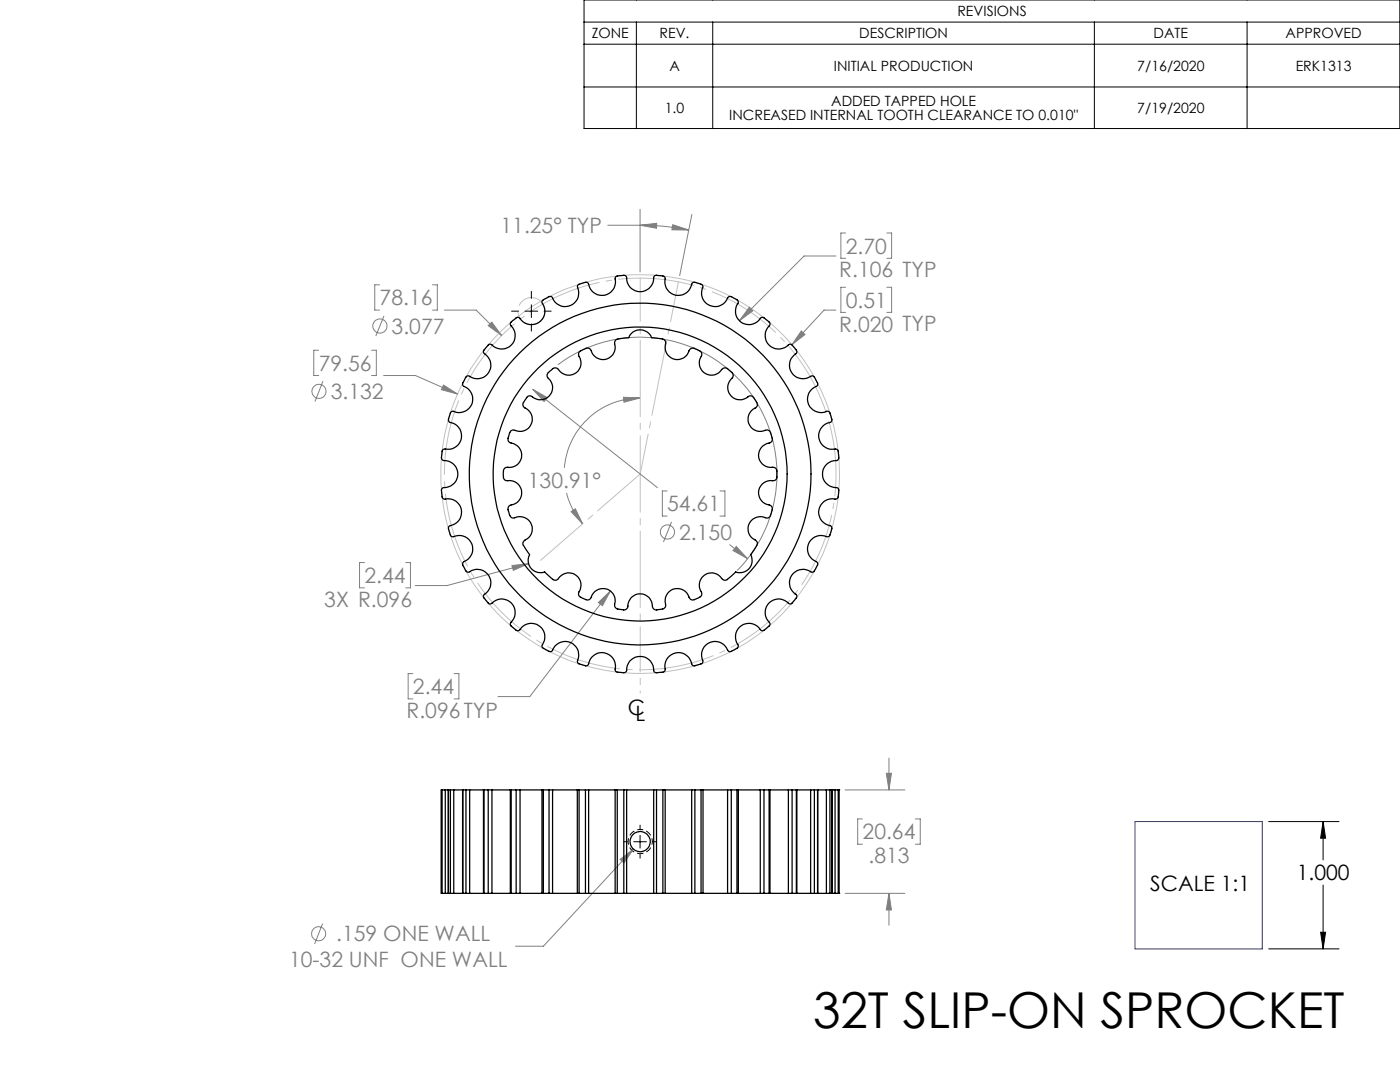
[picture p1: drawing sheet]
<svg xmlns="http://www.w3.org/2000/svg" width="279mm" height="216mm" viewBox="0 0 279 216" stroke-linecap="round" stroke-linejoin="round" font-family="sans-serif">
<g fill="none" stroke="#808080" stroke-width=".2">
<path d="M75.7 56.8h-.9v5.1h.9M86.3 56.8h1v5.1h-1M121.3 44.9h6.4M127.7 41.8v12.5M127.7 44.9l3.4-.3-.1 .9zM127.7 44.9a47.4 47.4 0 0 1 9.7 1M134.3 44.8l3.1 1.1h-3.3zM138.1 42.8l-2.5 12.2M166.8 51.1h-6.3l-12.9 12.9M168.8 46.5h-1v5h1M168.8 57.3h-1v5h1M177 46.5h.9v5h-.9"/>
<path d="M177 57.3h.9v5h-.9M63.6 69.9h-1v5h1M64.5 76.1l-1.6 4M74.2 69.9h.9v5h-.9M76.6 74.9h6.3l8.4 3.7M76.6 63l-1.6 4.1M88.5 76.8l2.8 1.8-3.2-.8zM88.7 61.9h6.3l5.1 5.1M97.4 65l.7-.7 2 2.7zM106.3 77.7l2.9 1.6-.6 .8zM106.3 77.7l24.9 19.6M111.3 72.8a27.3 27.3 0 0 1 37 3.9 27.3 27.3 0 0 1-1.2 37.1"/>
<path d="M124.4 79.3l3.3 .1-3.2 .9zM127.7 79.4a15.2 15.2 0 0 0-15.1 13.9M149.5 61.3l.7 .7-2.6 2zM159.9 66l.8 .7-2.7 2.1zM166.8 61.9h-2.3l-6.5 6.9M113.1 98.4a14.7 14.7 0 0 0 3.2 6.1M133.1 98h-.9v5h.9M143.7 98h1v5h-1M72.7 112.3h-.9v5h.9M81 112.3h.9v5h-.9M102.2 112.9l3.3-.4-3.1 1.3zM105.5 112.5l-16.3 4.3h-6.3"/>
<path d="M114 102.1l.8-.6 1.5 3zM121.8 117.9l-16.1 21.1h-6.3M134 104.1l-1.6 4.1M145.6 108.7l3.6 2.8M146.9 109l2.3 2.5-2.9-1.6zM82.4 134.4h-.9v5.1h.9M90.6 134.4h1v5.1h-1M119.4 120.2l2.4-2.3-1.6 3zM168.7 157.6h11.9M176.9 154.3h1l-.5 3.3zM177.4 151.3v6.3M123.8 171.5l2.6-2.1-1.9 2.8z"/>
<path d="M126.4 169.4l-18 19.4h-5.5M168.7 178.3h11.9M172.1 163.4h-.9v5.1h.9M177.4 178.3l.5 3.3h-1zM177.4 178.3v6.3M182.7 163.4h1v5.1h-1M64.4 184.3l-1.6 4"/>
<circle cx="63.6" cy="78.1" r="1.41"/>
<circle cx="75.8" cy="65.1" r="1.41"/>
<circle cx="133.2" cy="106.2" r="1.41"/>
<circle cx="63.6" cy="186.3" r="1.41"/>
</g>
<g fill="none" stroke="#000" stroke-width=".2">
<path d="M116.6 0h162.8v25.6h-162.8zM116.6 4.4h162.8M116.6 8.8h162.8M116.6 17.4h162.8M127 4.4v21.2M142.2 4.4v21.2M218.4 4.4v21.2M248.9 4.4v21.2M106 58.1v1.4M102.1 62.1h1.4M104.8 62.1h2.5M106 60.8v2.6"/>
<path d="M106 64.6v1.5M108.6 62.1h1.4M124.5 168h.7M126.5 168h2.5M127.7 164.6v.8M127.7 166.7v2.5M127.7 170.5v.7M130.3 168h.8M253.2 163.9h14M264.1 163.9l.4 3.4h-.9zM264.1 163.9v7.7M264.1 176.6v12.7"/>
<path d="M253.2 189.3h14M263.6 186h.9l-.4 3.3z"/>
</g>
<path d="M108.6 61.3a2.7 2.7 0 0 0-4.5-1.1 2.7 2.7 0 0 0 1.2 4.5 2.7 2.7 0 0 0 3.4-3.2l-.1-.2" fill="none" stroke="#c0c0c0" stroke-width=".2" stroke-dasharray="15.2 1.3 1.3 1.3" stroke-dashoffset="8.7" stroke-linecap="butt"/>
<path d="M165.1 83.1a39.1 39.1 0 0 0-65.4-15.7 39.1 39.1 0 0 0 18 64.9 39.1 39.1 0 0 0 48-47.2l-.6-2" fill="none" stroke="#c0c0c0" stroke-width=".2" stroke-dasharray="15.2 1.3 1.3 1.3" stroke-dashoffset="-.8" stroke-linecap="butt"/>
<circle cx="127.8" cy="94.6" r="39.8" fill="none" stroke="#c0c0c0" stroke-width=".2"/>
<path d="M127.8 165.5a2.41 2.41 0 0 0-2.2 3.6 2.41 2.41 0 0 0 4.2 .2 2.41 2.41 0 0 0-1.8-3.8h-.2" fill="none" stroke="#000" stroke-width=".2" stroke-dasharray="1.3 .6" stroke-dashoffset=".7" stroke-linecap="butt"/>
<path d="M127.8 55.5v78.1" fill="none" stroke="#c0c0c0" stroke-width=".2" stroke-dasharray="15.2 1.3 1.3 1.3" stroke-dashoffset="6.6"/>
<path d="M135.4 56.2l-7.6 38.4" fill="none" stroke="#c0c0c0" stroke-width=".2" stroke-dasharray="15.2 1.3 1.3 1.3" stroke-dashoffset="7.1"/>
<path d="M127.8 94.6l-19.9 17.2" fill="none" stroke="#c0c0c0" stroke-width=".2" stroke-dasharray="15.2 1.3 1.3 1.3" stroke-dashoffset="4"/>
<path d="M127.8 133.6v4.7" fill="none" stroke="#c0c0c0" stroke-width=".2" stroke-dasharray="15.2 1.3 1.3 1.3" stroke-dashoffset="14.8"/>
<path d="M226.5 163.9h25.4v25.4h-25.4z" fill="none" stroke="#00f" stroke-width=".2"/>
<path d="M264.1 163.9l.4 3.4h-.9zM263.6 186h.9l-.4 3.3z" fill="#000"/>
<g fill="#808080">
<path d="M134.3 44.8l3.1 1.1h-3.3zM127.7 44.9l3.4-.3-.1 .9zM97.4 65l2.7 2-2-2.7zM124.4 79.3l3.3 .1-3.2 .9zM114 102.1l.8-.6 1.5 3zM88.5 76.8l-.4 1 3.2 .8z"/>
<path d="M149.5 61.3l-1.9 2.7 2.6-2zM106.3 77.7l2.3 2.4 .6-.8zM146.9 109l-.6 .9 2.9 1.6zM159.9 66l-1.9 2.8 2.7-2.1zM102.2 112.9l.2 .9 3.1-1.3zM119.4 120.2l.8 .7 1.6-3zM176.9 154.3h1l-.5 3.3zM177.4 178.3l.5 3.3h-1zM123.8 171.5l.7 .7 1.9-2.8z"/>
</g>
<g fill="none" stroke="#000" stroke-width=".25">
<path d="M102 64.2l.8-.6a.63 .63 0 0 1 1-.1 2.71 2.71 0 0 0 3.8 .8 2.71 2.71 0 0 0 .6-3.9 1.45 1.45 0 0 1 1.1-1.1 .6 .6 0 0 1 1 .2 2.73 2.73 0 0 0 3.6 1.4 2.73 2.73 0 0 0 1.3-3.7 2.03 2.03 0 0 1 1.7-.9l.4 .1a2.76 2.76 0 0 0 2.9 2.5 2.76 2.76 0 0 0 2.6-2.7v-.6a.95 .95 0 0 1 1.2-.6 .69 .69 0 0 1 1.1 .5 2.74 2.74 0 0 0 2.9 2.7 2.74 2.74 0 0 0 2.5-3.1 1.47 1.47 0 0 1 1.5-.1 .63 .63 0 0 1 .8 .7 2.72 2.72 0 0 0 2.2 3.2 2.72 2.72 0 0 0 3.1-2.3 .86 .86 0 0 1 1.2-.1l.3 .1a.57 .57 0 0 1 .6 .8 2.73 2.73 0 0 0 1.6 3.6 2.73 2.73 0 0 0 3.5-1.7 .86 .86 0 0 1 1.2 .2l.3 .2a.62 .62 0 0 1 .4 .9 2.71 2.71 0 0 0 .9 3.8 2.71 2.71 0 0 0 3.8-1 .89 .89 0 0 1 1.1 .5l.2 .1a.62 .62 0 0 1 .3 1 2.72 2.72 0 0 0 .1 4 2.72 2.72 0 0 0 3.9-.3 1.29 1.29 0 0 1 1.2 .9l.2 .3a.48 .48 0 0 1-.1 .7 2.73 2.73 0 0 0-.7 3.9 2.73 2.73 0 0 0 3.9 .5 1.23 1.23 0 0 1 1 1.1 .58 .58 0 0 1-.1 1 2.72 2.72 0 0 0-1.5 3.7 2.72 2.72 0 0 0 3.7 1.3 .74 .74 0 0 1 .7 .8l.1 .6a.54 .54 0 0 1-.3 .8 2.72 2.72 0 0 0-2.1 3.3 2.72 2.72 0 0 0 3.4 2 .88 .88 0 0 1 .5 1.1v.3a.63 .63 0 0 1-.5 .9 2.74 2.74 0 0 0-2.7 2.9 2.74 2.74 0 0 0 3 2.6l.2 .2-.1 1a.69 .69 0 0 1-.6 1 2.72 2.72 0 0 0-3.3 2.2 2.72 2.72 0 0 0 2.4 3.2 1.21 1.21 0 0 1-.1 1.4 .59 .59 0 0 1-.8 .7 2.73 2.73 0 0 0-3.6 1.5 2.73 2.73 0 0 0 1.8 3.6 .86 .86 0 0 1-.3 1.1l-.1 .3a.62 .62 0 0 1-.9 .5 2.71 2.71 0 0 0-3.9 .8 2.71 2.71 0 0 0 1.1 3.8 1.09 1.09 0 0 1-.6 1.2l-.2 .3a.51 .51 0 0 1-.9 .2 2.74 2.74 0 0 0-3.9 .1 2.74 2.74 0 0 0 .3 3.9 2.39 2.39 0 0 1-1.2 1.4 .49 .49 0 0 1-.8-.2 2.74 2.74 0 0 0-3.9-.6 2.74 2.74 0 0 0-.4 3.9 2.24 2.24 0 0 1-1.5 1.1 .54 .54 0 0 1-.7-.3 2.7 2.7 0 0 0-3.6-1.5 2.7 2.7 0 0 0-1.3 3.8 1.33 1.33 0 0 1-1.3 .8 .6 .6 0 0 1-1-.4 2.72 2.72 0 0 0-3.3-2.1 2.72 2.72 0 0 0-1.9 3.4 1.2 1.2 0 0 1-1.5 .5 .59 .59 0 0 1-.8-.5 2.72 2.72 0 0 0-2.9-2.7 2.72 2.72 0 0 0-2.6 2.9 .88 .88 0 0 1-1.1 .3h-.4a.6 .6 0 0 1-.7-.7 2.72 2.72 0 0 0-2.3-3.3 2.72 2.72 0 0 0-3.1 2.4 1.03 1.03 0 0 1-1.3 0 .66 .66 0 0 1-.8-.8 2.75 2.75 0 0 0-1.7-3.7 2.75 2.75 0 0 0-3.5 1.9h-.3l-.9-.4a.69 .69 0 0 1-.6-1 2.73 2.73 0 0 0-.9-3.8 2.73 2.73 0 0 0-3.8 1 .89 .89 0 0 1-1.1-.5l-.2-.2a.59 .59 0 0 1-.3-.9 2.72 2.72 0 0 0-.1-4 2.72 2.72 0 0 0-3.9 .3 .9 .9 0 0 1-1-.7l-.2-.2a.58 .58 0 0 1-.1-1 2.73 2.73 0 0 0 .7-3.9 2.73 2.73 0 0 0-3.9-.5 1.24 1.24 0 0 1-1-1.1 .62 .62 0 0 1 .1-1.1 2.74 2.74 0 0 0 1.4-3.7 2.74 2.74 0 0 0-3.7-1.2 1.97 1.97 0 0 1-.8-1.6 .51 .51 0 0 1 .4-.6 2.72 2.72 0 0 0 2.2-3.3 2.72 2.72 0 0 0-3.4-2 1.04 1.04 0 0 1-.5-1.3l-.1-.3a.55 .55 0 0 1 .5-.7 2.72 2.72 0 0 0 2.8-2.8 2.72 2.72 0 0 0-3-2.6 1.1 1.1 0 0 1-.2-1.4 .67 .67 0 0 1 .7-.9 2.72 2.72 0 0 0 3.2-2.2 2.72 2.72 0 0 0-2.4-3.2 .97 .97 0 0 1 0-1.2l.1-.3a.61 .61 0 0 1 .8-.6 2.74 2.74 0 0 0 3.6-1.6 2.74 2.74 0 0 0-1.8-3.6 2.06 2.06 0 0 1 .6-1.7 .48 .48 0 0 1 .7-.1 2.75 2.75 0 0 0 3.9-.9 2.75 2.75 0 0 0-1.1-3.8 2.14 2.14 0 0 1 .9-1.5 .51 .51 0 0 1 .8-.1 2.72 2.72 0 0 0 3.9 0 2.72 2.72 0 0 0-.2-4l-.1-.3zM109.4 74.3l.5-.4a.93 .93 0 0 1 1.5-.2 2.49 2.49 0 0 0 3.6 .7 2.49 2.49 0 0 0 .5-3.6 1.49 1.49 0 0 1 1.3-1.2 .92 .92 0 0 1 1.3 .8 2.46 2.46 0 0 0 3.2 1.2 2.46 2.46 0 0 0 1.4-3.1 .94 .94 0 0 1 1.1-.9l1.7-.2a2.44 2.44 0 0 1 2.3-1.6 2.44 2.44 0 0 1 2.2 1.6l1.1 .1a1.8 1.8 0 0 1 1.7 .7 3.5 3.5 0 0 0 .7 2.9 2.54 2.54 0 0 0 4.2-1.4 1.41 1.41 0 0 1 1.8 .3 .87 .87 0 0 1 .6 .7 .87 .87 0 0 1-.4 .8 2.45 2.45 0 0 0 1.3 3.1 2.45 2.45 0 0 0 3.1-1 1.09 1.09 0 0 1 1.6 .4 .97 .97 0 0 1 .6 .9 .97 .97 0 0 1-.5 .9 2.48 2.48 0 0 0 .3 3.4 2.48 2.48 0 0 0 3.4-.2 1.19 1.19 0 0 1 1.3 .9 .95 .95 0 0 1 .3 1.1 .95 .95 0 0 1-.8 .6 2.49 2.49 0 0 0-.6 3.4 2.49 2.49 0 0 0 3.3 .8 1.47 1.47 0 0 1 1.1 1.5 .74 .74 0 0 1-.6 1.1 2.45 2.45 0 0 0-2.1 2.9 2.45 2.45 0 0 0 2.9 1.9 1.08 1.08 0 0 1 .7 1.5 .93 .93 0 0 1-.2 1.1 .93 .93 0 0 1-1.1 .1 2.49 2.49 0 0 0-2.3 2.5 2.49 2.49 0 0 0 2.4 2.5 1.35 1.35 0 0 1 .1 1.7 .95 .95 0 0 1-.6 .7 .95 .95 0 0 1-1-.1 2.46 2.46 0 0 0-2.9 1.6 2.46 2.46 0 0 0 1.4 3 .78 .78 0 0 1 .1 1.3l-1.1 1.6 .2 .4a2.44 2.44 0 0 1-.6 2.5 2.44 2.44 0 0 1-2.6 .5l-.8 .8a1.85 1.85 0 0 1-1.6 .8 4.1 4.1 0 0 0-2.2-1.4 2.53 2.53 0 0 0-2.4 1.4 2.53 2.53 0 0 0 .3 2.7 1.49 1.49 0 0 1-1.4 1.2 .9 .9 0 0 1-1.4-.9 2.48 2.48 0 0 0-3.2-1 2.48 2.48 0 0 0-1.2 3.2 1.48 1.48 0 0 1-1.7 .8 .77 .77 0 0 1-1-.8 2.49 2.49 0 0 0-2.6-2.4 2.49 2.49 0 0 0-2.4 2.7 1.32 1.32 0 0 1-1.6 .4 .93 .93 0 0 1-.8-1.5 2.5 2.5 0 0 0-2.2-2.6 2.5 2.5 0 0 0-2.8 2 1.46 1.46 0 0 1-1.8-.3 .88 .88 0 0 1-.2-1.5 2.5 2.5 0 0 0-1.3-3.2 2.5 2.5 0 0 0-3.3 1.1 1 1 0 0 1-1.3-.3l-1.2-1.2a2.45 2.45 0 0 1-2.7-.7 2.45 2.45 0 0 1-.3-2.7l-.6-.9a1.96 1.96 0 0 1-.7-1.6l.2-.2a2.53 2.53 0 0 0 1.4-3.5 2.53 2.53 0 0 0-3.6-1.1 1.58 1.58 0 0 1-1-1.6 .81 .81 0 0 1 .6-1 2.49 2.49 0 0 0 2.1-3 2.49 2.49 0 0 0-3.1-1.9 1.51 1.51 0 0 1-.5-1.7 .88 .88 0 0 1 .3-.9 .88 .88 0 0 1 1 0 2.49 2.49 0 0 0 2.3-2.5 2.49 2.49 0 0 0-2.4-2.5 1.35 1.35 0 0 1-.1-1.7 .93 .93 0 0 1 .6-.8 .93 .93 0 0 1 1 .2 2.48 2.48 0 0 0 3-1.7 2.48 2.48 0 0 0-1.6-3.1 1.47 1.47 0 0 1 .4-1.8 .9 .9 0 0 1 1.6 0 2.48 2.48 0 0 0 3.3-.8 2.48 2.48 0 0 0-.6-3.4l-.1-.4zM88.1 157.6h.1M88.1 157.6v20.7M88.2 157.6h.7M88.2 157.6v20.7M88.9 157.6h.6M88.9 157.6v20.7M89.5 157.6h.1M89.5 157.6v20.7M89.5 157.6h.4M89.9 157.6h.7"/>
<path d="M89.9 157.6v20.7M90.6 157.6h1.7M90.6 157.6v20.7M92.3 157.6v20.7M92.3 157.6h.1M92.4 157.6h.6M92.4 157.6v20.7M93 157.6h.7M93 157.6v20.7M93.7 157.6h2.8M93.7 157.6v20.7M96.5 157.6h.1"/>
<path d="M96.5 157.6v20.7M96.6 157.6h.8M96.6 157.6v20.7M97.4 157.6h.8M97.4 157.6v20.7M98.2 157.6h3.6M98.2 157.6v20.7M101.8 157.6h.2M101.8 157.6v20.7M102 157.6h1M102 157.6v20.7M103 157.6h.8"/>
<path d="M103 157.6v20.7M103.8 157.6h4.4M103.8 157.6v20.7M108.2 157.6h.2M108.2 157.6v20.7M108.4 157.6h1.2M108.4 157.6v20.7M109.6 157.6h.7M109.6 157.6v20.7M110.3 157.6h4.9M110.3 157.6v20.7M115.2 157.6h.4"/>
<path d="M115.2 157.6v20.7M115.6 157.6h1.2M115.6 157.6v20.7M116.8 157.6h.7M116.8 157.6v20.7M117.5 157.6h5.3M117.5 157.6v20.7M122.8 157.6h.4M122.8 157.6v20.7M123.2 157.6h1.3M123.2 157.6v20.7M124.5 157.6h.6"/>
<path d="M124.5 157.6v20.7M125.1 157.6h5.4M125.1 157.6v20.7M130.5 157.6h.5M130.5 157.6v20.7M131 157.6h1.3M131 157.6v20.7M132.3 157.6h.5M132.3 157.6v20.7M132.8 157.6h5.2M132.8 157.6v20.7M138 157.6h.7"/>
<path d="M138 157.6v20.7M138.7 157.6h1.2M138.7 157.6v20.7M139.9 157.6h.4M139.9 157.6v20.7M140.3 157.6h4.9M140.3 157.6v20.7M145.2 157.6h.7M145.2 157.6v20.7M145.9 157.6h1.2M145.9 157.6v20.7M147.1 157.6h.3"/>
<path d="M147.1 157.6v20.7M147.4 157.6h4.3M147.4 157.6v20.7M151.7 157.6h.8M151.7 157.6v20.7M152.5 157.6h1M152.5 157.6v20.7M153.5 157.6h.2M153.5 157.6v20.7M153.7 157.6h3.6M153.7 157.6v20.7M157.3 157.6h.8"/>
<path d="M157.3 157.6v20.7M158.1 157.6h.8M158.1 157.6v20.7M158.9 157.6h.1M158.9 157.6v20.7M159 157.6h2.8M159 157.6v20.7M161.8 157.6h.7M161.8 157.6v20.7M162.5 157.6h.7M162.5 157.6v20.7M163.2 157.6h.1"/>
<path d="M163.2 157.6v20.7M163.2 157.6h1.7M164.9 157.6h.7M164.9 157.6v20.7M165.6 157.6h.4M165.6 157.6v20.7M166 157.6h.1M166 157.6h.7M166 157.6v20.7M166.7 157.6h.6M166.7 157.6v20.7M167.3 157.6h.1"/>
<path d="M167.3 157.6v20.7M167.4 157.6h.1M167.4 157.6v20.7M88.1 178.3h.1M88.2 178.3h.7M88.9 178.3h.6M89.5 178.3h.1M89.5 178.3h.4M89.9 178.3h.7M90.6 178.3h1.7M92.3 178.3h.1M92.4 178.3h.6"/>
<path d="M93 178.3h.7M93.7 178.3h2.8M96.5 178.3h.1M96.6 178.3h.8M97.4 178.3h.8M98.2 178.3h3.6M101.8 178.3h.2M102 178.3h1M103 178.3h.8M103.8 178.3h4.4M108.2 178.3h.2M108.4 178.3h1.2"/>
<path d="M109.6 178.3h.7M110.3 178.3h4.9M115.2 178.3h.4M115.6 178.3h1.2M116.8 178.3h.7M117.5 178.3h5.3M122.8 178.3h.4M123.2 178.3h1.3M124.5 178.3h.6M125.1 178.3h5.4M130.5 178.3h.5M131 178.3h1.3"/>
<path d="M132.3 178.3h.5M132.8 178.3h5.2M138 178.3h.7M138.7 178.3h1.2M139.9 178.3h.4M140.3 178.3h4.9M145.2 178.3h.7M145.9 178.3h1.2M147.1 178.3h.3M147.4 178.3h4.3M151.7 178.3h.8M152.5 178.3h1"/>
<path d="M153.5 178.3h.2M153.7 178.3h3.6M157.3 178.3h.8M158.1 178.3h.8M158.9 178.3h.1M159 178.3h2.8M161.8 178.3h.7M162.5 178.3h.7M163.2 178.3h.1M163.2 178.3h1.7M164.9 178.3h.7M165.6 178.3h.4"/>
<path d="M166 178.3h.1M166 178.3h.7M166.7 178.3h.6M167.3 178.3h.1M167.4 178.3h.1"/>
<circle cx="127.8" cy="94.6" r="29.3"/>
<circle cx="127.8" cy="94.6" r="34.1"/>
<circle cx="127.8" cy="167.9" r="2.03"/>
</g>
<text font-size="9.9" x="162.3" y="205.1">32T SLIP-ON SPROCKET</text>
<g font-size="4.2" fill="#808080">
<text x="99.9" y="46.5">11.25° TYP</text>
<text x="168.8" y="50.6">2.70</text>
<text x="167.5" y="55.4">R.106 TYP</text>
<text x="75.8" y="61">78.16</text>
<text x="168.8" y="61.4">0.51</text>
<text x="78.2" y="66.6">3.077</text>
<text x="167.5" y="66.2">R.020 TYP</text>
<text x="63.6" y="74">79.56</text>
<text x="66" y="79.7">3.132</text>
<text x="105.4" y="97.4">130.91°</text>
<text x="133.2" y="102.1">54.61</text>
<text x="135.6" y="107.7">2.150</text>
<text x="72.8" y="116.4">2.44</text>
<text x="64.7" y="121.1">3X R.096</text>
<text x="81.1" y="143.3">R.096TYP</text>
<text x="82.4" y="138.5">2.44</text>
<text x="172.1" y="167.5">20.64</text>
<text x="173.3" y="172.3">.813</text>
<text x="67.1" y="187.9">.159 ONE WALL</text>
<text x="57.7" y="192.9">10-32 UNF ONE WALL</text>
</g>
<g font-size="4.2">
<text x="125.3" y="142.6">C</text>
<text x="126.8" y="143.8">L</text>
<text x="229.6" y="177.8">SCALE 1:1</text>
<text x="258.8" y="175.7">1.000</text>
</g>
<g font-size="2.8">
<text x="191.1" y="3.3">REVISIONS</text>
<text x="118.1" y="7.7">ZONE</text>
<text x="131.6" y="7.7">REV.</text>
<text x="171.5" y="7.7">DESCRIPTION</text>
<text x="230.2" y="7.7">DATE</text>
<text x="256.6" y="7.7">APPROVED</text>
<text x="133.6" y="14.1">A</text>
<text x="166.4" y="14.1">INITIAL PRODUCTION</text>
<text x="227" y="14.1">7/16/2020</text>
<text x="258.6" y="14.1">ERK1313</text>
<text x="132.7" y="22.6">1.0</text>
<text x="145.5" y="24">INCREASED INTERNAL TOOTH CLEARANCE TO 0.010&quot;</text>
<text x="165.9" y="21.1">ADDED TAPPED HOLE</text>
<text x="227" y="22.6">7/19/2020</text>
</g>
</svg>
